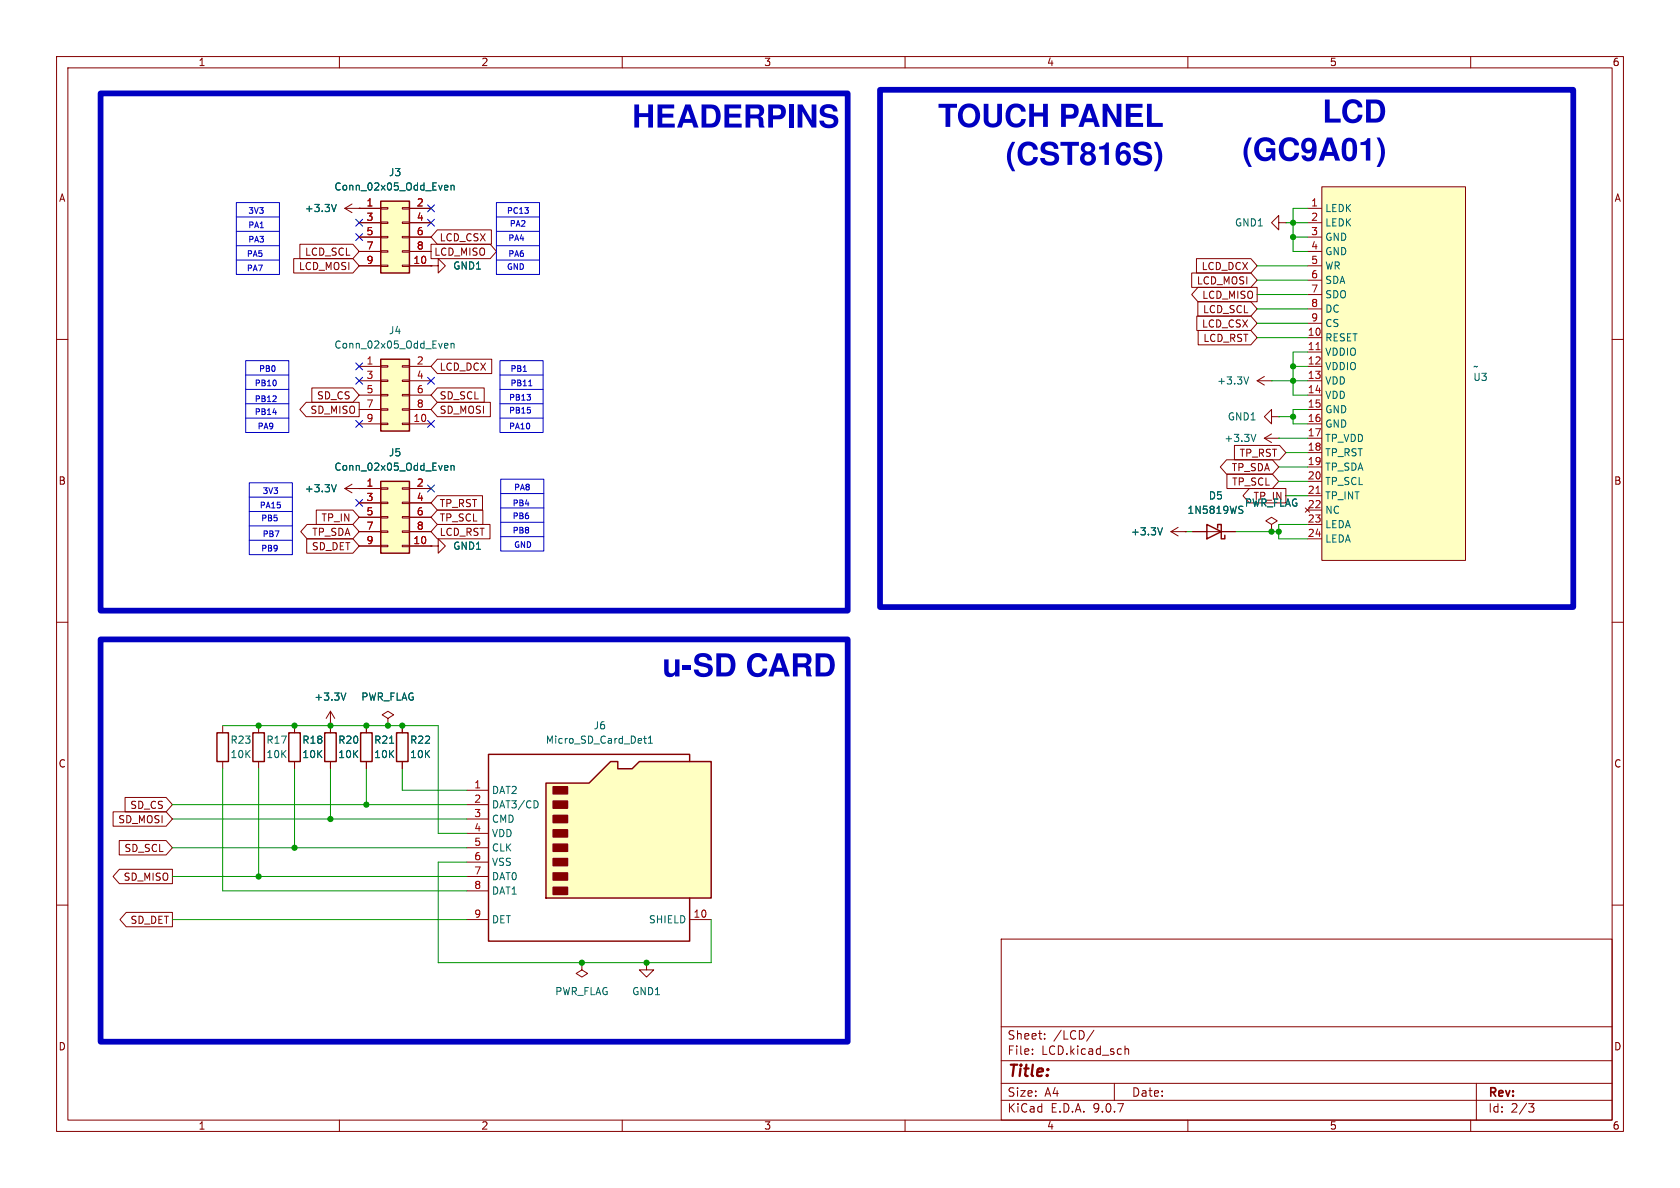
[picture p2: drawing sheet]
<svg xmlns="http://www.w3.org/2000/svg" width="297mm" height="210mm" viewBox="0 0 297 210" stroke-linecap="round" stroke-linejoin="round" font-family="sans-serif">
<g fill="none" stroke="#840000" stroke-width=".18">
<path d="M10 10h277v190h-277zM12 12h273v186h-273zM60 10v2M110 10v2M160 10v2M210 10v2M260 10v2M10 60h2M285 60h2M210.8 94h7.6M10 110h2M285 110h2"/>
<path d="M10 160h2M177 166h108v32h-108zM285 160h2M60 198v2M110 198v2M160 198v2M177 194.5h108M177 191.5h108M177 187.5h108M177 181.5h108M182.5 186.3v.1M182.5 185.5v.1"/>
<path d="M184.7 183.6v.1M184.7 182.8v.1M193.4 182.1l-1.3 2M197 191.5v3M198.9 184.9v1.5M198.9 185.5l.2-.1 .4 .1v.9M210 198v2M260 198v2M261 191.5v6.5M270.2 195.1h1l-.5 .6 .4 .1 .1 .5-.3 .3h-.4"/>
</g>
<path d="M213.4 92.7l2.5 1.3-2.5 1.3zM215.3 93.3v-.6h.6v2.6h.6v-.7" fill="none" stroke="#840000" stroke-width=".25"/>
<path d="M219.2 90.1l.4 .1M219.2 89.5h.3M219.7 90.5l-.2 .2h-.3" fill="none" stroke="#006464" stroke-width=".18"/>
<path d="M67.3 85.1h5.1v12.7h-5.1z" fill="#ffffc2"/>
<path d="M67.3 85.1h5.1v12.7h-5.1zM70.1 129.5h2v5.1h-2z" fill="none" stroke="#840000" stroke-width=".25"/>
<g fill="none" stroke="#840000" stroke-width=".18">
<path d="M61 86.4h6.3M61 86.4l1.2 .7M62.2 85.6l-1.2 .8M63.5 86.4h.1M63.5 88.9h3.8M63.5 91.4h3.8M63.5 94h3.8M63.5 96.5h3.8M67.3 86.2h1.3v.3h-1.3zM67.3 88.8h1.3v.2h-1.3zM67.3 91.3h1.3v.3h-1.3zM67.3 93.9h1.3v.2h-1.3z"/>
<path d="M67.3 96.4h1.3v.2h-1.3zM71.1 86.2h1.3v.3h-1.3zM71.1 88.8h1.3v.2h-1.3zM71.1 91.3h1.3v.3h-1.3zM71.1 93.9h1.3v.2h-1.3zM71.1 96.4h1.3v.2h-1.3zM72.4 86.4h3.8M72.4 88.9h3.8M72.4 91.4h3.8M72.4 94h3.8M72.4 96.5h3.8M71.1 128.3v1.2"/>
<path d="M71.1 134.6v1.3"/>
</g>
<path d="M59.5 85.7l-.5 1.2M78.8 82.3h.3l.1 .3-.6 .1M79.1 83.1h-.3M79.7 82.4l.2-.1h.3l.1 .8M79.7 82.3v.8" fill="none" stroke="#006464" stroke-width=".18"/>
<path d="M67.3 35.6h5.1v12.7h-5.1z" fill="#ffffc2"/>
<path d="M67.3 35.6h5.1v12.7h-5.1z" fill="none" stroke="#840000" stroke-width=".25"/>
<g fill="none" stroke="#840000" stroke-width=".18">
<path d="M63.5 36.8h3.8M63.5 39.4h3.8M67.3 36.7h1.3v.3h-1.3zM67.3 39.2h1.3v.3h-1.3zM71.1 36.7h1.3v.3h-1.3zM71.1 39.2h1.3v.3h-1.3zM72.4 36.8h3.8M72.4 39.4h3.8M226.1 39.4v1.2l-1.3-1.2 1.3-1.3v1.3h1.2M227.3 39.4h.1M63.5 41.9h3.8M63.5 44.5h3.8"/>
<path d="M63.5 47h3.8M67.3 41.8h1.3v.2h-1.3zM67.3 44.3h1.3v.3h-1.3zM67.3 46.9h1.3v.2h-1.3zM71.1 41.8h1.3v.2h-1.3zM71.1 44.3h1.3v.3h-1.3zM71.1 46.9h1.3v.2h-1.3zM72.4 41.9h3.8M72.4 44.5h3.8M72.4 47h3.8"/>
</g>
<path d="M78.8 32.8h.3l.1 .3-.6 .1M79.1 33.5l-.3 .1M79.7 32.9l.2-.1h.3l.1 .8M79.7 32.8v.8" fill="none" stroke="#006464" stroke-width=".18"/>
<path d="M233.7 33h25.4v66.1h-25.4z" fill="#ffffc2"/>
<g fill="none" stroke="#840000" stroke-width=".18">
<path d="M231.1 39.4h2.6M231.1 36.8h2.6M233.7 33h25.4v66.1h-25.4zM231.1 59.7h2.6M231.1 57.2h2.6M231.1 54.6h2.6M231.1 52.1h2.6M231.1 49.5h2.6M231.1 47h2.6M231.1 44.5h2.6M231.1 41.9h2.6M222.2 67.3h2.6"/>
<path d="M222.2 67.3l1.3 .8M223.5 66.5l-1.3 .8M224.8 67.3h.1M224.8 73.7v1.2l-1.3-1.2 1.3-1.3v1.3h1.3M226.1 73.7h.1M231.1 77.5h2.6M231.1 74.9h2.6M231.1 72.4h2.6M231.1 69.9h2.6M231.1 67.3h2.6M231.1 64.8h2.6M231.1 62.2h2.6"/>
<path d="M230.8 89.8l.7 .8M231.1 95.3h2.6M231.1 92.7h2.6M231.1 90.2h2.6M231.1 87.6h2.6M231.1 85.1h2.6M231.1 82.6h2.6M231.1 80h2.6M231.5 89.8l-.7 .8"/>
</g>
<path d="M232.7 61.8h.7M232.7 87.2h.7" fill="none" stroke="#a90000" stroke-width=".18"/>
<path d="M220.7 66.6l-.4 1.3" fill="none" stroke="#006464" stroke-width=".18"/>
<path d="M67.3 63.5h5.1v12.7h-5.1z" fill="#ffffc2"/>
<path d="M67.3 63.5h5.1v12.7h-5.1zM44.7 129.5h2v5.1h-2zM51.1 129.5h2v5.1h-2zM57.4 129.5h2v5.1h-2zM63.8 129.5h2v5.1h-2z" fill="none" stroke="#840000" stroke-width=".25"/>
<g fill="none" stroke="#840000" stroke-width=".18">
<path d="M61 36.8l1.2 .8M61 36.8h2.5M62.2 36.1l-1.2 .7M63.5 36.8h.1M76.2 47h1.3v-1.3l1.2 1.3-1.2 1.3v-1.3M76.2 47h.1M63.5 64.8h3.8M63.5 67.3h3.8M63.5 69.9h3.8M63.5 72.4h3.8M63.5 74.9h3.8M67.3 64.6h1.3v.3h-1.3z"/>
<path d="M67.3 67.2h1.3v.2h-1.3zM67.3 69.7h1.3v.3h-1.3zM67.3 72.3h1.3v.2h-1.3zM67.3 74.8h1.3v.3h-1.3zM71.1 64.6h1.3v.3h-1.3zM71.1 67.2h1.3v.2h-1.3zM71.1 69.7h1.3v.3h-1.3zM71.1 72.3h1.3v.2h-1.3zM71.1 74.8h1.3v.3h-1.3zM72.4 64.8h3.8M72.4 67.3h3.8M72.4 69.9h3.8"/>
<path d="M72.4 72.4h3.8M72.4 74.9h3.8M223.5 77.5l1.3 .7M223.5 77.5h2.6M224.8 76.7l-1.3 .8M226.1 77.5h.1M76.2 96.5h1.3v-1.2l1.2 1.2-1.2 1.3v-1.3M76.2 96.5h.1M207 94l1.3 .7M207 94h2.5M208.3 93.2l-1.3 .8M209.5 94h.1"/>
<path d="M224.8 92.7l1-.6-1-.7-1 .7 1 .6v1.3M224.8 94h.1M45.7 128.3v1.2M45.7 134.6v1.3M52.1 128.3v1.2M52.1 134.6v1.3M58.4 128.3h.1M58.4 125.7v3.8M58.4 134.6v1.3M58.4 125.7l-.7 1.3M58.4 125.7l.8 1.3M64.8 128.3v1.2"/>
<path d="M64.8 134.6v1.3M68.6 127l1-.6-1-.7-1 .7 1 .6v1.3M68.6 128.3h.1M102.9 170.2v1.3l1 .6-1 .6-1-.6 1-.6M102.9 170.2h.1M114.3 170.2v1.3h1.3l-1.3 1.2-1.3-1.2h1.3M114.3 170.2h.1"/>
</g>
<path d="M59.5 36.1l-.5 1.3M78.8 60.7l.3 .1 .1 .2-.6 .1M79.1 61.5h-.3M79.7 60.8l.2-.1 .3 .1 .1 .7M79.7 60.7v.8M222 76.8l-.4 1.2M205.5 93.3l-.4 1.3M61.1 122.5l-.4 1.3M68.9 131.4h.7" fill="none" stroke="#006464" stroke-width=".18"/>
<path d="M96.5 138.4h7.6l3.8-3.8h1.3v1.3h2.6l1.2-1.3h12.7v24.2h-29.2z" fill="#ffffc2"/>
<path d="M38.4 129.5h2v5.1h-2zM96.5 138.4h7.6l3.8-3.8h1.3v1.3h2.6l1.2-1.3h12.7v24.2h-29.2zM121.9 134.6v-1.2h-35.5v33h35.5v-7.6" fill="none" stroke="#840000" stroke-width=".25"/>
<g fill="#840000" stroke="#840000" stroke-width=".25">
<path d="M97.8 139.1h2.5v1.2h-2.5z"/>
<path d="M97.8 141.6h2.5v1.3h-2.5z"/>
<path d="M97.8 144.1h2.5v1.3h-2.5z"/>
<path d="M97.8 146.7h2.5v1.3h-2.5z"/>
<path d="M97.8 149.2h2.5v1.3h-2.5z"/>
<path d="M97.8 151.8h2.5v1.2h-2.5z"/>
<path d="M97.8 154.3h2.5v1.3h-2.5z"/>
<path d="M97.8 156.8h2.5v1.3h-2.5z"/>
</g>
<g fill="none" stroke="#840000" stroke-width=".18">
<path d="M63.5 36.8h.1M63.5 36.8h3.8M63.5 39.4h3.8M72.4 36.8h3.8M72.4 39.4h3.8M51.9 45.7h10.5l1.1 1.3-1.1 1.3h-10.5zM53 43.2h9.4l1.1 1.3-1.1 1.2h-9.4zM63.5 41.9h3.8M63.5 44.5h3.8M63.5 47h3.8M72.4 41.9h3.8M72.4 44.5h3.8"/>
<path d="M72.4 47h3.8M76.2 43.2h10.5l1.1 1.3-1.1 1.2h-10.5zM76.2 47h.1M77.3 40.6h9.6v2.6h-9.6l-1.1-1.3zM210.7 48.3h10.4l1.1 1.2-1.1 1.3h-10.4zM211.5 45.7h9.6l1.1 1.3-1.1 1.3h-9.6zM211.6 55.9h9.5l1.1 1.3-1.1 1.2h-9.5zM211.8 53.3h9.3l1.1 1.3-1.1 1.3h-9.3zM211.8 50.8h10.4v2.5h-10.4l-1.1-1.2zM211.8 58.4h9.3l1.1 1.3-1.1 1.3h-9.3zM54.1 71.1h9.4v2.6h-9.4l-1.1-1.3zM55.1 68.6h7.3l1.1 1.3-1.1 1.2h-7.3z"/>
<path d="M77.3 71.1h9.4v2.6h-9.4l-1.1-1.3zM77.3 68.6h8.3v2.5h-8.3l-1.1-1.2zM77.3 63.5h9.6v2.5h-9.6l-1.1-1.2zM218.2 78.7h8l1.1 1.3-1.1 1.3h-8zM54.2 95.2h8.2l1.1 1.3-1.1 1.3h-8.2zM54.3 92.7h8.1l1.1 1.3-1.1 1.3h-8.1l-1.1-1.3zM55.9 90.2h6.5l1.1 1.2-1.1 1.3h-6.5zM63.5 86.4h.1M63.5 94h3.8M63.5 86.4h3.8M63.5 88.9h3.8M63.5 91.4h3.8"/>
<path d="M63.5 96.5h3.8M72.4 94h3.8M72.4 86.4h3.8M72.4 88.9h3.8M72.4 91.4h3.8M72.4 96.5h3.8M76.2 96.5h.1M77.3 92.7h9.3v2.6h-9.3l-1.1-1.3zM77.3 87.6h8v2.6h-8l-1.1-1.3zM77.3 90.2h8.1v2.5h-8.1l-1.1-1.3zM209.5 94h.1M210.8 94h2.6"/>
<path d="M215.9 94h2.5M216.8 81.3h8.1l1.2 1.3-1.2 1.2h-8.1l-1.1-1.2zM216.9 83.8h8l1.2 1.3-1.2 1.3h-8zM220.9 86.4h6.4v2.5h-6.4l-1.2-1.3zM224.8 94h.1M39.4 128.3v1.2M39.4 134.6v1.3M52.1 128.3v1.2M52.1 134.6v1.3M58.4 128.3h.1M58.4 128.3v1.2M58.4 134.6v1.3"/>
<path d="M64.8 128.3v1.2M64.8 134.6v1.3M68.6 128.3h.1M71.1 128.3v1.2M71.1 134.6v1.3M82.5 139.7h3.9M20 143.5h9.4l1.1 1.3-1.1 1.3h-9.4zM21.1 148.6h8.3l1.1 1.3-1.1 1.2h-8.3zM21.1 153.7h9.4v2.5h-9.4l-1.1-1.3zM22.1 141h7.3l1.1 1.2-1.1 1.3h-7.3zM82.5 142.2h3.9M82.5 144.8h3.9"/>
<path d="M82.5 147.3h3.9M82.5 149.9h3.9M82.5 152.4h3.9M82.5 154.9h3.9M82.5 157.5h3.9M22.3 161.3h8.2v2.5h-8.2l-1.1-1.2zM82.5 162.6h3.9M121.9 162.6h3.8"/>
</g>
<g fill="none" stroke="#006464" stroke-width=".18">
<path d="M59.5 36.1l-.5 1.3M78.8 32.8h.3l.1 .3-.6 .1M79.1 33.5l-.3 .1M79.7 32.8v.8M79.7 32.9l.2-.1h.3l.1 .8M59.5 85.7l-.5 1.2M78.8 82.3h.3l.1 .3-.6 .1M79.1 83.1h-.3M79.7 82.4l.2-.1h.3l.1 .8M79.7 82.3v.8M205.5 93.3l-.4 1.3M219.2 90.1l.4 .1"/>
<path d="M219.2 89.5h.3M219.7 90.5l-.2 .2h-.3M61.1 122.5l-.4 1.3M68.9 131.4h.7M113.8 130.5h.5M114 130.1v1.1l.3 .2M114.6 131.4h.8M114.6 130.5l.4-.4v1.3M94.9 141.6l.2 .5-.2 .7"/>
</g>
<g fill="none" stroke="#0000c2" stroke-width=".18">
<path d="M41.8 35.8h7.6v12.7h-7.6zM41.8 38.4h7.6M87.8 35.8h7.6v12.7h-7.6zM87.8 38.4h7.6M41.8 43.4h7.6M41.8 40.9h7.6M41.8 46h7.6M87.8 43.4h7.6M87.8 40.9h7.6M87.8 46h7.6M43.4 63.8h7.7v12.7h-7.7zM43.4 66.3h7.7"/>
<path d="M43.4 73.9h7.7M43.4 71.4h7.7M43.4 68.8h7.7M48.3 72.9h.6M88.4 63.8h7.6v12.7h-7.6zM88.4 66.3h7.6M88.4 73.9h7.6M88.4 71.4h7.6M88.4 68.8h7.6M92.5 65.7h.6M93.5 68.2h.5M44.1 85.3h7.6v12.7h-7.6z"/>
<path d="M44.1 87.9h7.6M44.1 90.4h7.6M44.1 93h7.6M44.1 95.5h7.6M88.5 84.7h7.6v12.7h-7.6zM88.5 87.2h7.6M88.5 89.8h7.6M88.5 94.9h7.6M88.5 92.3h7.6"/>
</g>
<g fill="none" stroke="#009600" stroke-width=".18">
<path d="M227.3 39.4h3.8M231.1 36.8h-2.5v7.7h2.5M222.2 49.5h8.9M222.2 47h8.9M222.2 54.6h8.9M222.2 59.7h8.9M222.2 57.2h8.9M222.2 52.1h8.9M228.6 41.9h2.5M224.8 67.3h6.3M226.1 77.5h5M226.1 73.7h2.5"/>
<path d="M228.6 64.8h2.5M231.1 62.2h-2.5v7.7h2.5M231.1 72.4h-2.5v2.5h2.5M209.5 94h1.3M218.4 94h7.7M226.1 85.1h5M226.1 82.6h5M227.3 80h3.8M227.3 87.6h3.8M231.1 92.7h-5v2.6h5M39.4 128.3h38.1v19h5M39.4 135.9v21.6h43.1"/>
<path d="M45.7 135.9v19M52.1 135.9v14M58.4 135.9v8.9M64.8 135.9v6.3M71.1 135.9v3.8h11.4M30.5 142.2h52M30.5 149.9h52M30.5 144.8h52M30.5 154.9h52M82.5 152.4h-5v17.8h48.2v-7.6M30.5 162.6h52"/>
</g>
<g fill="none" stroke="#000084" stroke-width=".18">
<path d="M62.9 38.8l1.2 1.2M64.1 38.8l-1.2 1.2M75.6 36.2l1.2 1.2M75.6 38.8l1.2 1.2M76.8 36.2l-1.2 1.2M76.8 38.8l-1.2 1.2M62.9 41.3l1.2 1.2M64.1 41.3l-1.2 1.2M62.9 74.3l1.2 1.2M62.9 64.2l1.2 1.2M62.9 66.7l1.2 1.2M64.1 74.3l-1.2 1.2"/>
<path d="M64.1 64.2l-1.2 1.2M64.1 66.7l-1.2 1.2M75.6 74.3l1.2 1.2M75.6 66.7l1.2 1.2M76.8 74.3l-1.2 1.2M76.8 66.7l-1.2 1.2M62.9 88.3l1.2 1.2M64.1 88.3l-1.2 1.2M75.6 85.8l1.2 1.2M76.8 85.8l-1.2 1.2"/>
</g>
<path d="M17.8 16.5h132.1v91.5h-132.1zM155.6 15.9h122.5v91.4h-122.5zM17.8 113h132.1v71.2h-132.1z" fill="none" stroke="#0000c2" stroke-width="1"/>
<g fill="#009600" stroke="#009600" stroke-width=".18">
<circle cx="228.6" cy="41.9" r=".46"/>
<circle cx="228.6" cy="39.4" r=".46"/>
<circle cx="224.8" cy="94" r=".46"/>
<circle cx="226.1" cy="94" r=".46"/>
<circle cx="114.3" cy="170.2" r=".46"/>
<circle cx="45.7" cy="154.9" r=".46"/>
<circle cx="68.6" cy="128.3" r=".46"/>
<circle cx="52.1" cy="149.9" r=".46"/>
<circle cx="64.8" cy="142.2" r=".46"/>
<circle cx="71.1" cy="128.3" r=".46"/>
<circle cx="58.4" cy="144.8" r=".46"/>
<circle cx="102.9" cy="170.2" r=".46"/>
<circle cx="228.6" cy="73.7" r=".46"/>
<circle cx="228.6" cy="64.8" r=".46"/>
<circle cx="228.6" cy="67.3" r=".46"/>
<circle cx="58.4" cy="128.3" r=".46"/>
<circle cx="64.8" cy="128.3" r=".46"/>
<circle cx="52.1" cy="128.3" r=".46"/>
<circle cx="45.7" cy="128.3" r=".46"/>
</g>
<g font-size="5.6" fill="#0000c2">
<text x="111.8" y="23.2">HEADERPINS</text>
<text x="165.8" y="23.1">TOUCH PANEL</text>
<text x="233.8" y="22.4">LCD</text>
<text x="177.8" y="29.8">(CST816S)</text>
<text x="219.6" y="29.1">(GC9A01)</text>
<text x="117.1" y="120.3">u-SD CARD</text>
</g>
<text font-size="2.8" fill="#840000" x="178" y="190.9">Title:</text>
<g font-size="2.1" fill="#840000">
<text x="178" y="184">Sheet:</text>
<text x="186.2" y="184">/LCD/</text>
<text x="178" y="186.7">File:</text>
<text x="184.1" y="186.7">LCD.kicad_sch</text>
<text x="178" y="196.9">KiCad</text>
<text x="178" y="194.1">Size:</text>
<text x="184.7" y="194.1">A4</text>
<text x="185.7" y="196.9">E.D.A.</text>
<text x="193.3" y="196.9">9.0.7</text>
<text x="200" y="194.1">Date:</text>
<text x="263" y="194.3">Rev:</text>
<text x="263" y="196.9">Id:</text>
<text x="267.1" y="196.9">2/3</text>
</g>
<g font-size="1.8" fill="#840000">
<text x="35" y="11.9">1</text>
<text x="85" y="11.9">2</text>
<text x="135" y="11.9">3</text>
<text x="185" y="11.9">4</text>
<text x="235" y="11.9">5</text>
<text x="285" y="11.9">6</text>
<text x="10.3" y="35.9">A</text>
<text x="285.3" y="35.9">A</text>
<text x="52.7" y="47.9">LCD_MOSI</text>
<text x="53.8" y="45.4">LCD_SCL</text>
<text x="76.7" y="45.4">LCD_MISO</text>
<text x="77.6" y="42.9">LCD_CSX</text>
<text x="212.3" y="47.9">LCD_DCX</text>
<text x="211.5" y="50.5">LCD_MOSI</text>
<text x="212.4" y="53">LCD_MISO</text>
<text x="212.4" y="58.1">LCD_CSX</text>
<text x="212.6" y="55.6">LCD_SCL</text>
<text x="77.6" y="65.7">LCD_DCX</text>
<text x="212.6" y="60.6">LCD_RST</text>
<text x="55.9" y="70.8">SD_CS</text>
<text x="77.6" y="70.8">SD_SCL</text>
<text x="54.8" y="73.3">SD_MISO</text>
<text x="77.6" y="73.3">SD_MOSI</text>
<text x="217.7" y="83.5">TP_SDA</text>
<text x="219" y="81">TP_RST</text>
<text x="10.3" y="85.9">B</text>
<text x="77.6" y="89.9">TP_RST</text>
<text x="217.7" y="86">TP_SCL</text>
<text x="285.3" y="85.9">B</text>
<text x="55.1" y="94.9">TP_SDA</text>
<text x="56.7" y="92.4">TP_IN</text>
<text x="77.6" y="94.9">LCD_RST</text>
<text x="77.6" y="92.4">TP_SCL</text>
<text x="55" y="97.5">SD_DET</text>
<text x="10.3" y="135.9">C</text>
<text x="285.3" y="135.9">C</text>
<text x="22.9" y="143.2">SD_CS</text>
<text x="20.8" y="145.7">SD_MOSI</text>
<text x="21.8" y="155.9">SD_MISO</text>
<text x="21.9" y="150.8">SD_SCL</text>
<text x="23" y="163.5">SD_DET</text>
<text x="10.3" y="185.9">D</text>
<text x="285.3" y="185.9">D</text>
<text x="35" y="199.9">1</text>
<text x="85" y="199.9">2</text>
<text x="135" y="199.9">3</text>
<text x="185" y="199.9">4</text>
<text x="235" y="199.9">5</text>
<text x="285" y="199.9">6</text>
</g>
<g font-size="1.8" fill="#006464">
<text x="59" y="33.9">Conn_02x05_Odd_Even</text>
<text x="68.7" y="31.3">J3</text>
<text x="53.8" y="37.7">+3.3V</text>
<text x="218.2" y="40.2">GND1</text>
<text x="234.2" y="40.2">LEDK</text>
<text x="234.2" y="37.7">LEDK</text>
<text x="80" y="47.9">GND1</text>
<text x="234.2" y="47.9">WR</text>
<text x="234.2" y="45.3">GND</text>
<text x="234.2" y="42.8">GND</text>
<text x="234.2" y="52.9">SDO</text>
<text x="234.2" y="50.4">SDA</text>
<text x="68.7" y="59.3">J4</text>
<text x="234.2" y="58">CS</text>
<text x="234.2" y="55.5">DC</text>
<text x="59" y="61.8">Conn_02x05_Odd_Even</text>
<text x="234.2" y="65.6">VDDIO</text>
<text x="234.2" y="63.1">VDDIO</text>
<text x="234.2" y="60.6">RESET</text>
<text x="260.4" y="65.6">~</text>
<text x="215.1" y="68.2">+3.3V</text>
<text x="234.2" y="70.7">VDD</text>
<text x="234.2" y="68.2">VDD</text>
<text x="260.4" y="67.5">U3</text>
<text x="217" y="74.5">GND1</text>
<text x="234.2" y="75.8">GND</text>
<text x="234.2" y="73.3">GND</text>
<text x="59" y="83.4">Conn_02x05_Odd_Even</text>
<text x="68.7" y="80.9">J5</text>
<text x="216.4" y="78.3">+3.3V</text>
<text x="234.2" y="83.4">TP_SDA</text>
<text x="234.2" y="80.9">TP_RST</text>
<text x="234.2" y="78.3">TP_VDD</text>
<text x="53.8" y="87.2">+3.3V</text>
<text x="213.6" y="88.5">D5</text>
<text x="220" y="89.8">PWR_FLAG</text>
<text x="221.5" y="88.6">TP_IN</text>
<text x="234.2" y="88.5">TP_INT</text>
<text x="234.2" y="86">TP_SCL</text>
<text x="199.8" y="94.8">+3.3V</text>
<text x="209.8" y="91">1N5819WS</text>
<text x="234.2" y="93.6">LEDA</text>
<text x="234.2" y="91">NC</text>
<text x="80" y="97.4">GND1</text>
<text x="234.2" y="96.1">LEDA</text>
<text x="55.5" y="124.1">+3.3V</text>
<text x="63.8" y="124.1">PWR_FLAG</text>
<text x="40.6" y="131.7">R23</text>
<text x="47" y="131.7">R17</text>
<text x="53.3" y="131.7">R18</text>
<text x="59.7" y="131.7">R20</text>
<text x="66" y="131.7">R21</text>
<text x="72.4" y="131.7">R22</text>
<text x="96.4" y="131.7">Micro_SD_Card_Det1</text>
<text x="104.9" y="129.1">J6</text>
<text x="40.6" y="134.2">10K</text>
<text x="47" y="134.2">10K</text>
<text x="53.3" y="134.2">10K</text>
<text x="59.7" y="134.2">10K</text>
<text x="66" y="134.2">10K</text>
<text x="72.4" y="134.2">10K</text>
<text x="86.9" y="140.6">DAT2</text>
<text x="86.9" y="143.1">DAT3/CD</text>
<text x="86.9" y="145.6">CMD</text>
<text x="86.9" y="148.2">VDD</text>
<text x="86.9" y="150.7">CLK</text>
<text x="86.9" y="153.3">VSS</text>
<text x="86.9" y="155.8">DAT0</text>
<text x="86.9" y="158.3">DAT1</text>
<text x="86.9" y="163.4">DET</text>
<text x="114.6" y="163.4">SHIELD</text>
<text x="98.1" y="176.1">PWR_FLAG</text>
<text x="111.7" y="176.1">GND1</text>
</g>
<g font-size="1.8" fill="#a90000">
<text x="64.7" y="36.6">1</text>
<text x="64.7" y="39.1">3</text>
<text x="64.7" y="41.7">5</text>
<text x="73.6" y="36.6">2</text>
<text x="73.6" y="39.1">4</text>
<text x="73.6" y="41.7">6</text>
<text x="231.7" y="41.7">3</text>
<text x="231.7" y="39.1">2</text>
<text x="231.7" y="36.6">1</text>
<text x="64.7" y="44.2">7</text>
<text x="64.7" y="46.7">9</text>
<text x="73" y="46.7">10</text>
<text x="73.6" y="44.2">8</text>
<text x="231.7" y="46.7">5</text>
<text x="231.7" y="44.2">4</text>
<text x="231.7" y="51.8">7</text>
<text x="231.7" y="49.3">6</text>
<text x="231.1" y="59.4">10</text>
<text x="231.7" y="56.9">9</text>
<text x="231.7" y="54.4">8</text>
<text x="64.7" y="64.5">1</text>
<text x="73.6" y="64.5">2</text>
<text x="231.1" y="64.5">12</text>
<text x="231.1" y="62">11</text>
<text x="64.7" y="67.1">3</text>
<text x="64.7" y="69.6">5</text>
<text x="73.6" y="67.1">4</text>
<text x="73.6" y="69.6">6</text>
<text x="231.1" y="69.6">14</text>
<text x="231.1" y="67.1">13</text>
<text x="64.7" y="72.1">7</text>
<text x="64.7" y="74.7">9</text>
<text x="73" y="74.7">10</text>
<text x="73.6" y="72.1">8</text>
<text x="231.1" y="77.2">17</text>
<text x="231.1" y="74.7">16</text>
<text x="231.1" y="72.1">15</text>
<text x="231.1" y="82.3">19</text>
<text x="231.1" y="79.8">18</text>
<text x="64.7" y="86.1">1</text>
<text x="64.7" y="88.6">3</text>
<text x="73.6" y="86.1">2</text>
<text x="73.6" y="88.6">4</text>
<text x="231.1" y="89.9">22</text>
<text x="231.1" y="87.4">21</text>
<text x="231.1" y="84.8">20</text>
<text x="64.7" y="91.2">5</text>
<text x="64.7" y="93.7">7</text>
<text x="73.6" y="91.2">6</text>
<text x="73.6" y="93.7">8</text>
<text x="231.1" y="95">24</text>
<text x="231.1" y="92.5">23</text>
<text x="64.7" y="96.3">9</text>
<text x="73" y="96.3">10</text>
<text x="83.7" y="139.4">1</text>
<text x="83.7" y="142">2</text>
<text x="83.7" y="144.5">3</text>
<text x="83.7" y="147.1">4</text>
<text x="83.7" y="149.6">5</text>
<text x="83.7" y="152.1">6</text>
<text x="83.7" y="154.7">7</text>
<text x="83.7" y="157.2">8</text>
<text x="83.7" y="162.3">9</text>
<text x="122.5" y="162.3">10</text>
</g>
<g font-size="1.4" fill="#0000c2">
<text x="43.8" y="40.4">PA1</text>
<text x="43.8" y="37.9">3V3</text>
<text x="89.5" y="37.9">PC13</text>
<text x="90" y="40.1">PA2</text>
<text x="43.6" y="45.5">PA5</text>
<text x="43.8" y="42.9">PA3</text>
<text x="89.5" y="47.8">GND</text>
<text x="89.8" y="42.7">PA4</text>
<text x="89.8" y="45.5">PA6</text>
<text x="43.6" y="48">PA7</text>
<text x="45.7" y="65.8">PB0</text>
<text x="90.2" y="65.8">PB1</text>
<text x="45" y="71.1">PB12</text>
<text x="45" y="68.3">PB10</text>
<text x="89.9" y="70.9">PB13</text>
<text x="90.2" y="68.3">PB11</text>
<text x="45" y="73.4">PB14</text>
<text x="45.5" y="76">PA9</text>
<text x="89.9" y="76">PA10</text>
<text x="89.9" y="73.2">PB15</text>
<text x="45.8" y="89.9">PA15</text>
<text x="46.4" y="87.4">3V3</text>
<text x="90.6" y="89.5">PB4</text>
<text x="90.8" y="86.7">PA8</text>
<text x="46.1" y="92.2">PB5</text>
<text x="46.4" y="95">PB7</text>
<text x="90.6" y="94.4">PB8</text>
<text x="90.6" y="91.8">PB6</text>
<text x="46.1" y="97.5">PB9</text>
<text x="90.8" y="96.9">GND</text>
</g>
</svg>
